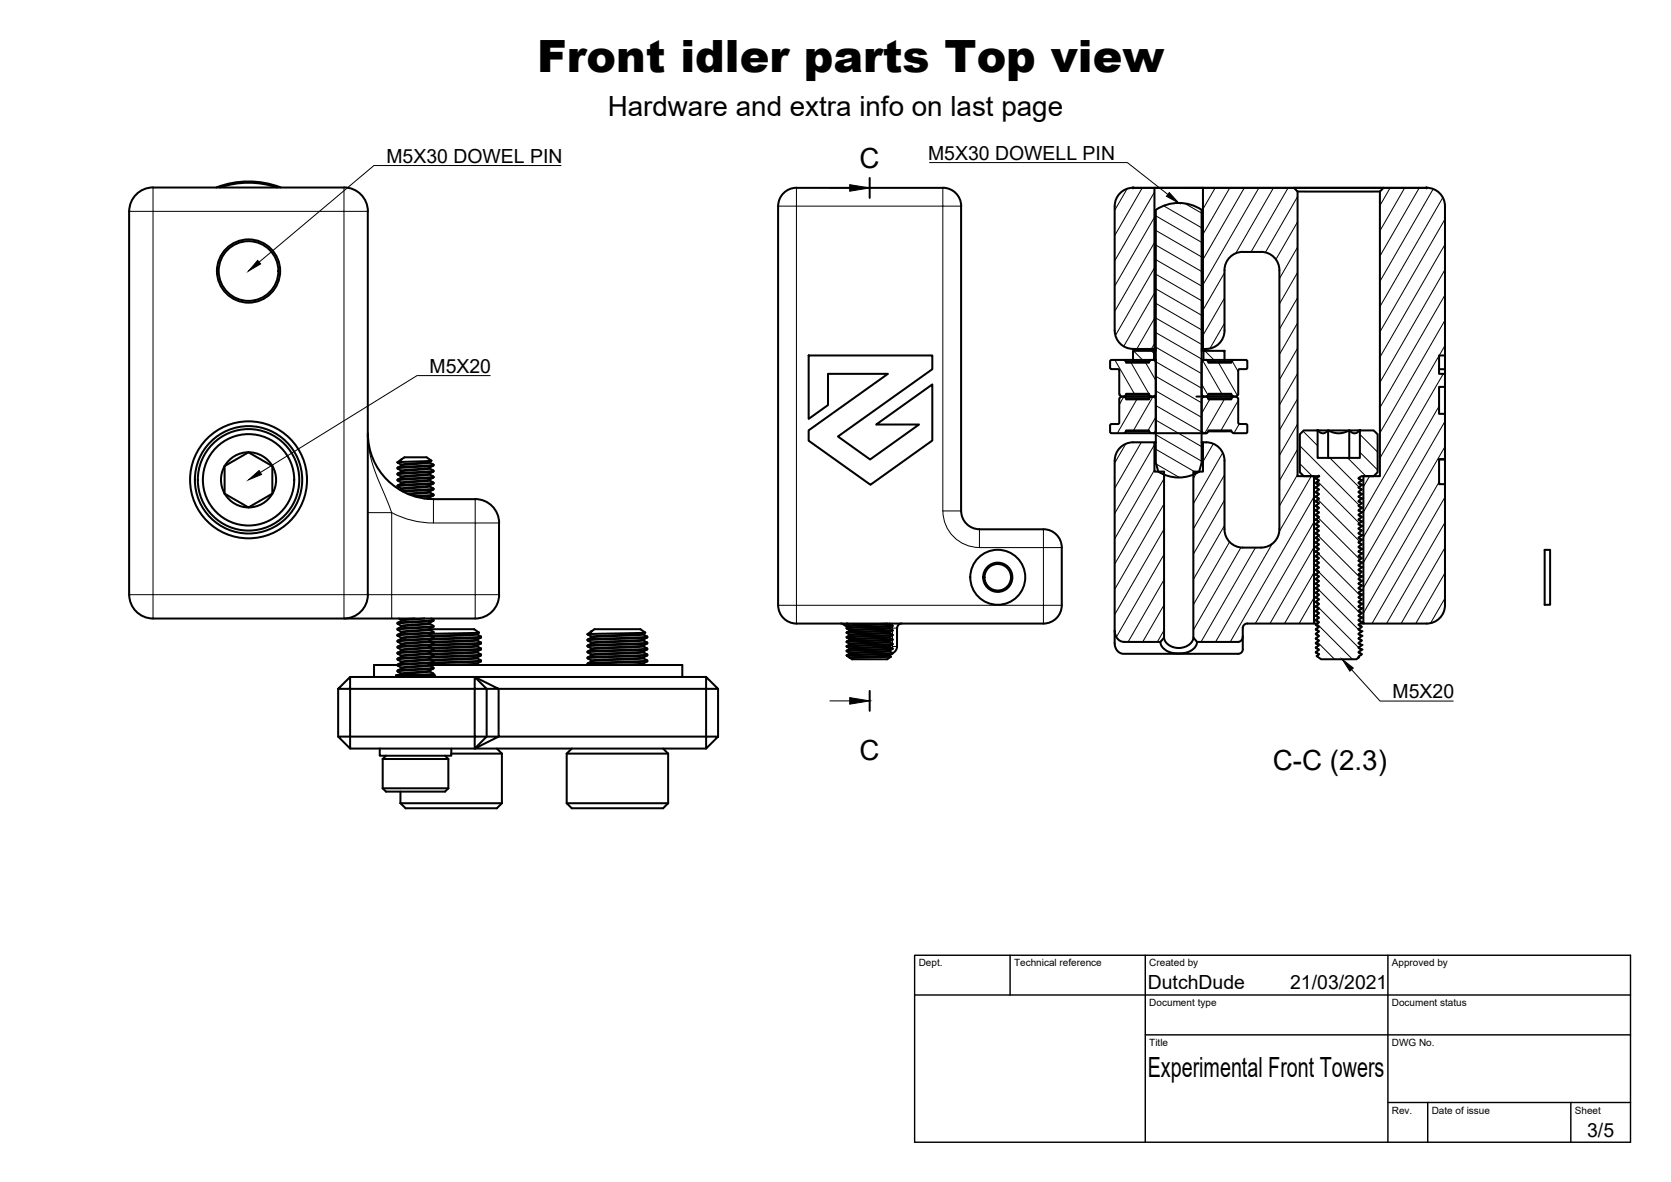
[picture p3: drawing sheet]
<svg xmlns="http://www.w3.org/2000/svg" width="420mm" height="297mm" viewBox="0 0 420 297" stroke-linecap="round" stroke-linejoin="round" font-family="sans-serif">
<!-- layer: Visible -->
<g fill="none" stroke="#000" stroke-width=".51">
<path d="M38.5 47.1h48M38.5 47.1a6 6 0 0 0-6 6v96.3a6 6 0 0 0 6 6h81a6 6 0 0 0 6-6v-18a6 6 0 0 0-6-6M54.4 47.1a22.5 22.5 0 0 1 16.2 0M55.3 47.1a22.2 22.2 0 0 1 14.4 0M86.5 47.1a6 6 0 0 1 6 6v96.3a6 6 0 0 1-6 6M195.6 51.8v100.3M195.7 51.8a4.6 4.6 0 0 1 4.6-4.6h36.8a4.6 4.6 0 0 1 4.6 4.6M241.7 51.8v76.6M284.9 47.2h5.4v40.5M284.9 47.2h73.8M284.9 47.2a4.6 4.6 0 0 0-4.6 4.6v31.3a4.6 4.6 0 0 0 4.6 4.6h5.4M290.3 47.2h12.2"/>
<path d="M290.6 52.7a10.4 10.4 0 0 1 11.5 0v63.6l-.6 2.2a9.6 9.6 0 0 1-10.3 0l-.6-2.2v-63.6M302.5 47.2v40.5a4.7 4.7 0 0 0 5.4-4.6v-15.2a4.6 4.6 0 0 1 4.6-4.6h4.6a4.6 4.6 0 0 1 4.6 4.6v65.1a4.6 4.6 0 0 1-4.6 4.6h-4.6a4.6 4.6 0 0 1-4.6-4.6v-17.2M302.5 47.2h22.8l1 .9v71.6h4.1v37h-16.8a1.15 1.15 0 0 0-1.1 1.1v2.1M325.4 47.2h22.5l-.9 .9v71.6h-4.2v37h15.9M326.3 48.1h20.7M358.7 47.2a4.6 4.6 0 0 1 4.6 4.6v37.5h-1.5v4.6h1.5v3.3h-1.5v6.8h1.5v11.4h-1.5v6.3h1.5v30.4a4.6 4.6 0 0 1-4.6 4.6M203.3 89.3h31.1v3.5l-23.7 16.9 8.1 5.8 12.3-8.8h-10.8l14.1-10.1v14.1l-15.5 11.1-15.6-11v-2.7l20-14.2h-15.1v7.9l-4.9 3.5zM279.1 90.7l.3-.2h3.3l.4 .7h5.8v-.3l.5-.4h.8l.4 .4v8.3l-.4 .5h-.8l-.5-.5v-.2h-5.8l-.4 .7h-.8l-.5-.5v-6.2l-.2-.2h-1.8l-.3-.3zM281.9 99.7h.8l.4 .7h5.8v-.3l.5-.4h.8l.4 .4v8.3l-.4 .5h-.8l-.5-.5v-.2h-5.8l-.4 .7h-3.3l-.3-.3v-1.8l.3-.2h1.8l.2-.3v-6.2zM282.7 99.6l6.7 .1M282.7 90.4h2.2M283.2 99.2h5.7"/>
<path d="M284.9 88.2h5.3v2.3h-5.3zM288.9 90.9h-5.7M290.2 99.6l.4 .1M290.2 88.2h.4M290.2 90.4h.4M290.3 87.7h.3M302.1 90.9l.5-.4h.8l.4 .7h5.8v-.3l.5-.4h3.3l.2 .2v1.8l-.2 .3h-1.8l-.3 .2v6.2l-.4 .5h-.8l-.5-.5v-.2h-5.8l-.4 .7h-.8l-.5-.5zM302.5 87.7h-.4M302.6 99.6l-1.8 .1M302.6 88.2h5.3v2.3h-5.3zM302.6 88.2h-.5M302.6 90.4h-.5"/>
<path d="M309.6 99.2h-5.7M309.6 90.9h-5.7M310.1 99.6l-6.7 .1M310.1 90.4h-2.2M361.8 92.8h1.5M363.3 89.3v4.6M363.3 97.2v6.8M56.5 117.1l5.2-3a.95 .95 0 0 1 1.6 0l4.6 2.7a1.13 1.13 0 0 1 .6 1.5v5.3a.98 .98 0 0 1-.9 .9l-4.3 2.5a.95 .95 0 0 1-1.6 0l-4.7-2.6a1.13 1.13 0 0 1-.5-1.5zM92.5 108.9a16.5 16.5 0 0 0 16.5 16.5M100 116.1v.1M100.3 116.1l-.3 .1 .9 .6M100.9 115.5l.8-.6h5.6l1.2 .9-8.5 .3"/>
<path d="M100.9 115.5l-.9 .6M100.9 115.5h.1M100.9 116.8v.2M100.9 118.3v.2M100.9 119.8v.2M108 116.1l-7.1 .7M108 117.6l-7.1 .7M108 119.1l-7.1 .7M108 116.2l-6.8 .7-1.2 .6M108 117.7l-6.8 .7-1.2 .6M108 119.2l-6.8 .7-1.2 .6M108 116.2l1 .6-8.6 .6-.4 .1v.2"/>
<path d="M108 117.7l1 .6-8.6 .6-.4 .1v.2M108 119.2l1 .6-8.4 .6-.6 .1v.2M108 116.1v.1M108 117.5v.2M108 119v.2M108.5 115.8l-.5 .3M109 117l-1 .6M109 118.5l-1 .6M109 116.8l-.1 .2-.4 .1-8.5 .6 .9 .6M109 118.3v.2l-.4 .1-8.6 .6 .9 .6M109 119.8v.2l-.6 .1-8.4 .6 .9 .6M280.3 115.8v45.8l.4 1.7 .7 .6 1 .4h28.9a1.15 1.15 0 0 0 1.2-1.2"/>
<path d="M280.3 115.8a4.6 4.6 0 0 1 4.6-4.6h5.4v7.3h2.4v41.7l-.9 1.1h-9.2a2.53 2.53 0 0 1-2.3-2.8M282.7 108.9h6.7M283.2 108.4h5.7M288.9 100.1h-5.7M290.2 108.9h.4M290.3 111.1h.3M302.1 100.1l.5-.4h.8l.4 .7h5.8v-.3l.5-.4h.8l.4 .4v6.2l.3 .3h1.8l.2 .2v1.8l-.2 .3h-3.3l-.5-.5v-.2h-5.8l-.4 .7h-.8l-.5-.5zM302.5 111.1h-.4M302.6 108.9h-.5M303.4 108.9h-13.5M307.9 115.8a4.7 4.7 0 0 0-5.4-4.6v7.3h-2.4v41.7l.9 1.1h10.3a1.3 1.3 0 0 0 1.2-1.4M309.6 108.4h-5.7"/>
<path d="M309.6 100.1h-5.7M331.3 108.2v6.9h10.6v-6.9M331.3 108.2h-3.5l-1 .9v9.6l1 1h3.8l-.7 .4 .7 .6-.7 .5 .7 .6-.7 .6 .7 .6-.7 .6 .7 .5-.7 .6 .7 .6-.7 .5 .7 .6-.7 .6 .7 .6-.7 .6 .7 .5-.7 .6 .7 .6-.7 .6 .7 .5-.7 .6 .7 .6-.7 .6 .7 .5-.7 .6 .7 .6-.7 .6 .7 .5-.7 .6 .7 .6-.7 .6 .7 .5-.7 .6 .7 .6-.7 .6 .7 .5-.7 .6 .7 .6-.7 .6 .7 .5-.7 .6 .7 .6-.7 .6 .7 .5-.7 .6 .7 .6-.7 .6 .7 .5-.7 .6 .7 .6-.7 .6 .7 .5-.7 .6 .7 .6-.7 .6 .7 .5-.7 .6 .7 .6-.7 .6 .7 .5-.7 .6 .7 .6-.7 .6 .7 .5-.7 .6 .7 .6-.7 .6 .7 .5-.7 .6 .7 .6-.7 .6 .7 .7-.7 .6 .7 .5-.7 .6 .7 .6-.7 .5 .7 .5M331.3 108.2l.9 .6h.9a1.43 1.43 0 0 1 2.1-.1l1.6 .2 1.6-.4a.87 .87 0 0 1 1.2 0l1.1 .4 1.2-.7M331.3 108.2h2.7M333.9 108.2v6.9M334 108.2h5.3M339.3 108.2v6.9M341.9 108.2h-2.6M341.9 108.2h3.5l1 .9v9.6l-1 1h-3.1l-.7 .4 .7 .6-.7 .5 .7 .6-.7 .6 .7 .6-.7 .6 .7 .5-.7 .6 .7 .6-.7 .5 .7 .6-.7 .6 .7 .6-.7 .6 .7 .5-.7 .6 .7 .6-.7 .6 .7 .5-.7 .6 .7 .6-.7 .5 .7 .6-.7 .6 .7 .6-.7 .6 .7 .5-.7 .6 .7 .6-.7 .6 .7 .5-.7 .6 .7 .6-.7 .6 .7 .5-.7 .6 .7 .6-.7 .6 .7 .5-.7 .6 .7 .6-.7 .6 .7 .5-.7 .6 .7 .6-.7 .6 .7 .5-.7 .6 .7 .6-.7 .6 .7 .5-.7 .6 .7 .6-.7 .6 .7 .5-.7 .6 .7 .6-.7 .6 .7 .5-.7 .6 .7 .6-.7 .6 .7 .5-.7 .6 .7 .6-.7 .6 .7 .5-.7 .6 .7 .6-.7 .6 .7 .7-.7 .6 .7 .5-.7 .6 .7 .6-.7 .5 .7 .6-.7 .5 .1 .2-.7 .5h-8.8l-1.2-.8 .6-.5M361.8 115.5h1.5M363.3 115.4v6.3"/>
<path d="M100.9 121.3v.2M100.9 122.8v.2M108 120.6l-7.1 .7M108 122.1l-7.1 .7M108 123.6l-5.6 .5M108 125.1l-1.4 .2M108 123.7l-5.2 .5M108 125.2l-.5 .2M108 120.7l-6.8 .7-1.2 .6M108 122.2l-6.7 .7-.7 .3M108 120.7l1 .6-8.6 .6-.4 .1v.2M108 122.2l1 .6-8 .6"/>
<path d="M108 123.7l1 .6-4.9 .4M108 120.6v.1M108 122.1v.1M108 123.6v.1M108 125.1v.1M108 125.2l.4 .2M109 120l-1 .6M109 121.5l-1 .6M109 123l-1 .6M109 124.5l-1 .6M109 121.3v.2l-.4 .1-8.6 .6 .9 .6M109 122.8l-.1 .2-.8 .1-6.8 .4"/>
<path d="M109 124.3v.2l-.3 .1-4.1 .2M109 125.4h10.5M241.7 128.4a4.6 4.6 0 0 0 4.6 4.6h16.1a4.6 4.6 0 0 1 4.6 4.6v14.5a4.6 4.6 0 0 1-4.6 4.6h-62.1a4.6 4.6 0 0 1-4.6-4.6M330.9 122.5l.7 .5M330.9 126l.7 .4M330.9 129.4l.7 .5M330.9 132.9h.1M330.9 136.3v.1M330.9 139.8h.1M330.9 139.8l.7 .4M330.9 138.6l.7 .5M330.9 137.5l.7 .4"/>
<path d="M330.9 136.4l.7 .4M330.9 135.2l.7 .4M330.9 134.1l.7 .4M330.9 132.9l.7 .4M330.9 131.7l.7 .5M330.9 130.6l.7 .4M330.9 128.3l.7 .4M330.9 127.2l.7 .4M330.9 124.8l.7 .5M330.9 123.7l.7 .4M330.9 121.4l.7 .4M330.9 120.3l.7 .4"/>
<path d="M341.6 139.8l.7 .4M341.6 138.6l.7 .5M341.6 137.5l.7 .4M341.6 136.3l.7 .5M341.6 135.2l.7 .4M341.6 134l.7 .5M341.6 132.9l.7 .4M341.6 131.7l.7 .5M341.6 130.6l.7 .4M341.6 129.4l.7 .5M341.6 128.3l.7 .4M341.6 127.1l.7 .5"/>
<path d="M341.6 126l.7 .4M341.6 124.8l.7 .5M341.6 123.7l.7 .4M341.6 122.5l.7 .5M341.6 121.4l.7 .4M341.6 120.2l.7 .5M342.3 123h.1M342.3 126.4h.1M342.3 129.9h.1M342.3 133.3h.1M342.3 136.8h.1M388.4 138.2h1.4v13.8h-1.4z"/>
<path d="M100.3 155.4l.6 .4M100.9 158.8v.2M104.2 155.4l-2.9 .3-.3 .1-.1 .2M106.8 155.4l-5.6 .5-1.2 .6M108 156.6l-6.1 .5a.8 .8 0 0 0-1 .4M108 158.1l-7.1 .7M108 158.1h11.2l1.2 .9M108 156.7l-6.8 .7-1.2 .6M108 158.2l-6.7 .7-1.3 .6M108 159.7l-6.7 .7-1.3 .6M108 156.7l1 .6-8.2 .6-.8 .1v.2M108 158.2l1 .6-8.5 .6-.5 .1v.2"/>
<path d="M108 159.7l1 .6-8.3 .6-.7 .1v.2M108 156.6v.1M108 158.1v.1M108 159.6v.1M108.4 155.4l.6 .4-8.6 .6-.4 .1v.2M109 159l-1.3 .6-6.8 .7M109 156l-1 .6M109 157.5l-1 .6M109 155.8v.2l-.6 .1-8.4 .6 .9 .6M109 157.3v.2l-.4 .1-8.6 .6 .9 .6M109 158.8v.2l-.9 .1-8.1 .6 .9 .6M120 159.4l-11.5 .6"/>
<path d="M120 159.2v.2M120 159.4l.9 .6M120.4 159l-11.9 .3M120.4 159l-.5 .3-1 .1-10.7 .4M120.9 160l-12 .5-.9 .6M120.9 160v.2M147.7 159.3v.1M148.3 159.3l-.6 .1 1 .6M148.7 158.7l.8-.6h11.5l1.2 .9M148.7 158.7l-1 .6M148.7 158.7h.1M148.7 160v.2"/>
<path d="M148.7 158.7h-.1M148.8 158.7h-.1M161.8 159.4l-13.1 .8M161.8 159.2v.2M161.8 159.4l.9 .6M162.2 159l-.5 .3-.7 .1-12.3 .6M162.2 159l-14.5 .3M162.7 160l-14.1 .6-.9 .1v.2M162.8 160v.2M211.4 156.7l.7 .2M212 156.9l1.1 .7M212.9 156.7v.1"/>
<path d="M212.9 157.8v.1M212.9 158.9v.2M212.9 157.9l.8 .5M212.9 156.8l.8 .4M213.2 156.7l-.3 .1M213.7 157.2v.1M213.7 158.4v.1M213.7 159.5v.1M213.7 159.6l-.8 .5M213.7 158.5l-.8 .4M213.7 157.3l-.8 .5M223.1 156.7l-9.4 .5"/>
<path d="M223.6 158.9l-9.9 .6M223.6 157.8l-9.9 .6M223.7 159.1l-10 .5M223.7 157.9l-10 .6M223.7 156.8l-10 .5M223.7 156.7v.1M223.7 157.8v.1M223.7 158.9v.2M223.7 159.1l.7 .4M223.7 157.9l.7 .4M223.7 156.8l.7 .4M224.4 159.6l-1.1 .6-9.6 .4"/>
<path d="M224.4 159.5l-11.5 .6M224.4 158.3l-11.5 .6M224.4 157.2l-11.5 .6M224.4 158.5l-.8 .4M224.4 157.4l-.8 .4M224.4 159.6l-11.5 .6M224.4 158.4l-.1 .1-.6 .1-10.8 .5 .8 .4M224.4 157.3l-11.5 .6M224.4 157.2v.1M224.4 159.5v.1M226.7 156.7a1.19 1.19 0 0 0-1.1 1.1v4.7a1.83 1.83 0 0 1-1.2 1.6M312.5 159.9v3.3"/>
<path d="M330.4 156.7h.9M330.9 143.2v.1M330.9 146.7h.1M330.9 150.1v.1M330.9 153.6l.7 .4M330.9 157l.7 .5M330.9 159.3l.7 .5M330.9 158.2l.7 .4M330.9 155.9l.7 .4M330.9 154.8l.7 .4M330.9 152.4l.7 .5M330.9 151.3l.7 .4"/>
<path d="M330.9 150.2l.7 .4M330.9 149l.7 .4M330.9 147.9l.7 .4M330.9 146.7l.7 .4M330.9 145.5l.7 .5M330.9 144.4l.7 .4M330.9 143.3l.7 .4M330.9 142.1l.7 .4M330.9 141l.7 .4M341.6 143.2l.7 .5M341.6 146.7l.7 .4M341.6 150.1l.7 .5"/>
<path d="M341.6 159.3l.7 .5M341.6 158.2l.7 .4M341.6 157l.7 .5M341.6 155.9l.7 .4M341.6 154.7l.7 .5M341.6 153.6l.7 .4M341.6 152.4l.7 .5M341.6 151.3l.7 .4M341.6 149l.7 .4M341.6 147.8l.7 .5M341.6 145.5l.7 .5M341.6 144.4l.7 .4"/>
<path d="M341.6 142.1l.7 .4M341.6 140.9l.7 .5M342.3 140.2h.1M342.3 154h.1M342.3 157.5h.1M342.8 156.7h-.8M85 173.1l3-3v3zM85 173.1v12M88 170.1h31.4M99.6 169.7h9.8M99.6 169.7v.4M100 167.1h-6v3"/>
<path d="M100.9 169.4l4.3 .2h3.6M100.9 169.4l-1.3 .3M100.9 160.3v.2M100.9 161.8v.2M100.9 163.3v.2M100.9 164.8v.2M100.9 169.3v.1M108 162.6l-7.1 .7M108 164.1l-7.1 .7M108 165.6l-6.6 .6-.4 .1-.1 .2M108 167.1l-6.6 .6-.4 .1-.1 .2M108 161.1l-7.1 .7"/>
<path d="M108 161.2l-6.7 .7-1.3 .6M108 162.7l-6.8 .7-1.2 .6M108 164a.89 .89 0 0 1-1.1 .4l-5.7 .5-1.2 .6M108 165.7l-6.8 .7-1.2 .6M108 167.2l-6.8 .7-1.2 .6M108 168.7l-6.6 .7M108 161.2l1 .6-8.1 .6-.9 .1v.2M108 162.7l1 .6-8.4 .6-.6 .1v.2M108 164.2l1 .6-8.6 .6-.4 .1v.2M108 165.7l1 .6-8.4 .6-.6 .1v.2M108 167.2l1 .6-8.6 .6-.4 .1v.2M108 168.7l1 .6-3.6 .3"/>
<path d="M108 161.1v.1M108 162.6v.1M108 165.6v.1M108 167.1v.1M108 168.6v.1M108 167.1h63.6v3M108.8 169.6l.6 .1v.4M109 168l-1.3 .6-6.8 .7M109 169.5l-.2 .1M109 160.3v.2l-.5 .1-8.5 .6 .9 .6M109 161.8v.2l-.7 .1-8.3 .6 .9 .6M109 163.3l-.1 .2-.4 .1-8.5 .6 .9 .6"/>
<path d="M109 164.8l-.1 .2-.7 .1-8.2 .6 .9 .6M109 166.3v.2l-.4 .1-8.6 .6 .9 .6M109 167.8l-.1 .2-.7 .1-8.2 .6 .9 .6M109 169.3l-.1 .2-.7 .1M119.4 170.1l3 3h-3zM119.4 173.1v15l3-3h-34.4M119.4 173.1h-31.4v12M120 160.9l-11.5 .6M120 162.4l-11.5 .6M120 163.9l-11.5 .6M120 165.4l-11.5 .6M120 166.9l-2 .2"/>
<path d="M120 163.9l.9 .6-12 .5-.9 .6M120 165.4l.9 .6-12 .5-.9 .6M120 160.7v.2M120 162.2v.2M120 163.8v.1M120 165.3v.1M120 166.8v.1M120 160.9l.9 .6M120 162.4l.9 .6M120 166.9l.3 .2M120.9 160.2l-1.3 .6-11.4 .5M120.9 161.7l-1.3 .6-11.4 .5"/>
<path d="M120.9 163.2l-1 .6-.6 .1-11.1 .4M120.9 164.7l-1.4 .6-11.3 .5M120.9 166.2l-1.2 .6-6.2 .3M120.9 160.2l-12.3 .5M120.9 161.7l-12.3 .5M120.9 163.2l-12.3 .5M120.9 164.7l-12.3 .5M120.9 166.2l-12.3 .5M120.9 161.5l-12 .5-.9 .6M120.9 163l-12 .5-.9 .6M120.9 161.5v.2M120.9 163v.2"/>
<path d="M120.9 164.5v.2M120.9 166v.2M125.4 173.1h52.1v12h-52.1zM148.7 161.5v.2M148.7 163v.2M148.7 164.5v.2M148.7 166v.2M148.7 160.2l-.9 .5M148.7 161.7l-.9 .5M148.7 163.2l-.9 .5M148.7 164.7l-.9 .5M148.7 166.2l-.9 .5"/>
<path d="M161.8 160.9l-13.1 .8M161.8 162.4l-13.1 .8M161.8 163.9l-13.1 .8M161.8 165.4l-13.1 .8M161.8 166.9l-2 .2M161.8 163.9l1 .6-14 .6-1 .1-.1 .2M161.8 165.4l1 .6-14.4 .6-.6 .1-.1 .2M161.8 160.7v.2M161.8 162.2v.2M161.8 163.8v.1M161.8 165.3v.1M161.8 166.8v.1"/>
<path d="M161.8 160.9l.9 .6M161.8 162.4l.9 .6M161.8 166.9l.3 .2M162.7 160.2l-1.3 .6-12.7 .7M162.7 161.7l-1 .6-.5 .1-12.5 .6M162.7 163.2l-1.3 .6-12.7 .7M162.7 164.7l-1 .6-.6 .1-12.4 .6M162.7 166.2l-1.2 .6-6.3 .3M162.7 161.5l-13.9 .6-1 .1-.1 .2M162.7 163l-14.2 .6-.7 .1-.1 .2M162.8 160.2l-15.1 .7 1 .6M162.8 161.7l-15.1 .7 1 .6"/>
<path d="M162.8 163.2l-15.1 .7 1 .6M162.8 164.7l-15.1 .7 1 .6M162.8 166.2l-15.1 .7 .4 .2M162.8 161.5v.2M162.8 163v.2M162.8 164.5v.2M162.8 166v.2M177.5 170.1l3.1 3h-3.1zM177.5 170.1h-58.1l6 3h-3v12h3l-6 3h58.1M180.6 173.1v12l-3.1 3v-3h3.1M212.9 164.7h.4v.2l.4 .4M212.9 164.7l.6 .4"/>
<path d="M212.9 160.1v.1M212.9 161.2v.2M212.9 162.4v.1M212.9 163.5v.2M212.9 164.7h.1M212.9 163.7l.8 .4M212.9 162.5l.8 .4M212.9 161.4l.8 .4M212.9 160.2l.8 .5M213.7 165.3h1M213.7 160.6v.2M213.7 161.8v.1"/>
<path d="M213.7 162.9v.2M213.7 165.3h.1M213.7 163.1l-.8 .4M213.7 161.9l-.8 .5M213.7 160.8l-.8 .4M223.6 164.7l-9.9 .6M223.6 162.4l-9.9 .5M223.6 161.2l-9.9 .6M223.7 164.8l-9 .5M223.7 163.7l-9.6 .5-1.2 .5M223.7 162.5l-10 .6M223.7 161.4l-10 .5"/>
<path d="M223.7 160.2l-10 .6M223.7 160.1v.1M223.7 161.2v.2M223.7 162.4v.1M223.7 163.5v.2M223.7 164.7v.1M223.7 164.8l.3 .2M223.7 163.7l.7 .4M223.7 162.5l.7 .4M223.7 161.4l.7 .4M223.7 160.2l.7 .4M224 165l-.9 .7h-7.1a2.9 2.9 0 0 1-2.3-.4"/>
<path d="M224 165l-9.3 .3M224.4 163.1l-1.1 .5-8.9 .4-.7 .1v.1M224.4 164.1l-11.5 .6M224.4 162.9l-11.5 .6M224.4 161.8l-11.5 .6M224.4 160.6l-11.5 .6M224.4 164.3l-.8 .4M224.4 162l-.8 .4M224.4 160.8l-.8 .4M224.4 164.2l-11.1 .5M224.4 163.1l-11.5 .6M224.4 161.9l-11.5 .6"/>
<path d="M224.4 160.8l-11.5 .6M224.4 160.6v.2M224.4 161.8v.1M224.4 162.9v.2M224.4 164.1v.1M291.8 161.3l.4 1.2 1.1 1 1.1 .5 2 .2 1.9-.2 1.1-.5 1-.8 .5-.8 .1-.6M292.7 160.2l.1 .6 .4 .7 .9 .7 .8 .4a3.8 3.8 0 0 0 5.2-2.3v-.1M330.9 160.5l.7 .4M330.9 163.9v.1M330.9 164l.7 .4M330.9 162.8l.7 .4M330.9 161.7l.7 .4"/>
<path d="M341.6 165.1l.1 .1M341.6 163.9l.7 .5M341.6 162.8l.7 .4M341.6 161.7l.7 .4M341.6 160.5l.7 .4M342.3 160.9h.1M342.3 164.4h.1M85 185.1h3v3zM88 188.1h31.4M95.5 188.1v1.8h18v-1.8M96.2 190.7h16.5M96.2 198.1l.8 .8h14.9l.8-.8"/>
<path d="M96.2 198.1h16.5M96.2 190.7v7.4M97 189.9l-.8 .8M100.7 198.9v3M111.9 189.9l.8 .8M112.7 190.7v7.4M113.5 189.4h12.7M124.9 188.1l1.3 1.3M126.2 189.4v12.5M142.5 189.4h25.5M142.5 189.4v12.5M143.8 188.1l-1.3 1.3"/>
<path d="M166.7 188.1l1.3 1.3M168 189.4v12.5M100.7 201.9l1.3 1.2h22.9l1.3-1.2M100.7 201.9h25.5M142.5 201.9l1.3 1.2h22.9l1.3-1.2M142.5 201.9h25.5"/>
<circle cx="62.5" cy="68.1" r="7.5"/>
<circle cx="62.5" cy="68.1" r="7.9"/>
<circle cx="62.5" cy="120.6" r="14.7"/>
<circle cx="62.5" cy="120.6" r="11.5"/>
<circle cx="62.5" cy="120.6" r="6.9"/>
<circle cx="62.5" cy="120.6" r="12.8"/>
<circle cx="62.5" cy="120.6" r="13.5"/>
<circle cx="250.9" cy="145.1" r="3.3"/>
<circle cx="250.9" cy="145.1" r="3.7"/>
<circle cx="250.9" cy="145.1" r="6.9"/>
</g>
<!-- layer: Visible Narrow -->
<g fill="none" stroke="#000" stroke-width=".25">
<path d="M32.5 53.1h6v96.3h-6M38.5 47.1v6h48v-6M92.5 53.1h-6v96.3h12v6M195.6 51.8h4.7v100.3h-4.7M200.3 47.2v4.6h36.8v76.6h4.6M237.1 47.2v4.6h4.6M92.5 108.9v.8a40 40 0 0 0 4.4 15l1.6 4.1a22.5 22.5 0 0 0 10.5 2.6M92.5 128.8h6v20.6h21v-18h6M109 125.4v6h10.5v-6M237.1 128.4a9.2 9.2 0 0 0 9.2 9.2M246.3 137.6h16.1v14.5h4.6M246.3 133v4.6"/>
<path d="M262.4 133v4.6h4.6M38.5 155.4v-6h48v6M125.5 149.4h-6v6M200.3 156.7v-4.6h62.1v4.6M212 156.9l1.6 .4M223.7 157.8h1.9M224.4 157.3v1.1M224.4 156.7v.5M224.4 158.5v1M224.4 159.6v1M224.4 162.5l-.1 .3M224.4 161.9v.6h1.2"/>
<path d="M224.4 160.8v1"/>
</g>
<!-- layer: Visible -->
<g fill="#000" stroke="#000" stroke-width=".25">
<circle cx="284.9" cy="47.2" r=".24"/>
<circle cx="358.7" cy="47.2" r=".24"/>
<circle cx="331.3" cy="108.2" r=".24"/>
<circle cx="331.6" cy="119.7" r=".24"/>
<circle cx="341.9" cy="108.2" r=".24"/>
<circle cx="220" cy="162.2" r=".24"/>
</g>
<!-- layer: Visible Narrow -->
<circle cx="218.6" cy="159.9" r=".11" fill="#000" stroke="#000" stroke-width=".25"/>
<!-- layer: Visible -->
<g fill="#000">
<circle cx="330.9" cy="124.8" r=".25"/>
<circle cx="330.9" cy="123.7" r=".25"/>
<circle cx="330.9" cy="120.3" r=".25"/>
<circle cx="330.9" cy="128.3" r=".25"/>
<circle cx="330.9" cy="127.2" r=".25"/>
<circle cx="330.9" cy="121.4" r=".25"/>
<circle cx="330.9" cy="135.2" r=".25"/>
<circle cx="330.9" cy="134.1" r=".25"/>
<circle cx="330.9" cy="131.7" r=".25"/>
<circle cx="330.9" cy="130.6" r=".25"/>
<circle cx="330.9" cy="138.6" r=".25"/>
<circle cx="330.9" cy="137.5" r=".25"/>
<circle cx="342.3" cy="131" r=".25"/>
<circle cx="342.3" cy="139.1" r=".25"/>
<circle cx="342.3" cy="127.6" r=".25"/>
<circle cx="342.3" cy="134.5" r=".25"/>
<circle cx="342.3" cy="128.7" r=".25"/>
<circle cx="342.3" cy="137.9" r=".25"/>
<circle cx="342.3" cy="135.6" r=".25"/>
<circle cx="342.3" cy="132.2" r=".25"/>
<circle cx="342.3" cy="120.7" r=".25"/>
<circle cx="342.3" cy="121.8" r=".25"/>
<circle cx="342.3" cy="125.3" r=".25"/>
<circle cx="342.3" cy="124.1" r=".25"/>
<circle cx="330.9" cy="158.2" r=".25"/>
<circle cx="330.9" cy="151.3" r=".25"/>
<circle cx="330.9" cy="155.9" r=".25"/>
<circle cx="330.9" cy="154.8" r=".25"/>
<circle cx="330.9" cy="147.9" r=".25"/>
<circle cx="330.9" cy="159.3" r=".25"/>
<circle cx="330.9" cy="152.4" r=".25"/>
<circle cx="330.9" cy="149" r=".25"/>
<circle cx="330.9" cy="144.4" r=".25"/>
<circle cx="330.9" cy="142.1" r=".25"/>
<circle cx="330.9" cy="141" r=".25"/>
<circle cx="330.9" cy="145.5" r=".25"/>
<circle cx="342.3" cy="144.8" r=".25"/>
<circle cx="342.3" cy="151.7" r=".25"/>
<circle cx="342.3" cy="148.3" r=".25"/>
<circle cx="342.3" cy="142.5" r=".25"/>
<circle cx="342.3" cy="158.6" r=".25"/>
<circle cx="342.3" cy="156.3" r=".25"/>
<circle cx="342.3" cy="155.2" r=".25"/>
<circle cx="342.3" cy="152.9" r=".25"/>
<circle cx="342.3" cy="149.4" r=".25"/>
<circle cx="342.3" cy="141.4" r=".25"/>
<circle cx="342.3" cy="159.8" r=".25"/>
<circle cx="342.3" cy="146" r=".25"/>
<circle cx="330.9" cy="162.8" r=".25"/>
<circle cx="330.9" cy="161.7" r=".25"/>
<circle cx="342.3" cy="163.2" r=".25"/>
<circle cx="342.3" cy="162.1" r=".25"/>
</g>
<!-- layer: TitleBlock -->
<path d="M230 240.1h180v46.9h-180zM230 250h180M254 240.1v9.9M288 240.1v46.9M349 240.1v46.9M288 260.1h122M349 277.1h61M359 277.1v9.9M395 277.1v9.9" fill="none" stroke="#000" stroke-width=".36"/>
<!-- layer: Annotations -->
<path d="M213.7 46.4l5 .8-5 .9zM294 48.4l2.4 2.6-3.1-1.7zM64.8 65.4l.7 .9-3 1.8zM62.5 120.6l2.7-2.4 .6 1zM213.7 175.3l5 .8-5 .9zM337.5 165.7l2.8 2.2-.9 .8z" fill="#000" stroke="#000" stroke-width=".25"/>
<path d="M141.1 41.6h-47.1l-28.8 24.3M208.7 47.2h5M233.7 40.9h49.8l10.1 8M123.3 94.4h-18.4l-39.5 24.4M208.7 176.1h5M339.8 168.3l7.2 7.9h18.4" fill="none" stroke="#000" stroke-width=".25"/>
<!-- layer: Hatching -->
<g fill="none" stroke="#000" stroke-width=".25">
<path d="M283.4 47.5l-3.1 5.3M287.2 47.2l-6.9 12M290.3 48.2l-10 17.3M290.3 54.6l-10 17.3M290.6 57.9l11.5 6.7M290.6 54.3l11.5 6.6M292.6 51.7l9.5 5.5M297.9 51.1l4.2 2.5M305.5 47.2l-3 5.3M309.2 47.2l-6.7 11.7M312.9 47.2l-10.4 18M316.5 47.2l-14 24.4"/>
<path d="M320.2 47.2l-9.5 16.5M323.9 47.2l-9.3 16.1M326.3 49.4l-8.1 14.1M326.3 55.8l-5.5 9.4M349.5 47.2l-2.5 4.5M353.2 47.2l-6.2 10.8M356.8 47.2l-9.8 17.2M360.3 47.5l-13.3 23.2M362.8 49.7l-15.8 27.4M363.3 55.1l-16.3 28.3M290.3 60.9l-10 17.3M290.3 67.3l-9.8 17"/>
<path d="M290.3 73.6l-7.8 13.5M290.3 80l-4.5 7.7M290.6 79.9l11.5 6.7M290.6 76.2l11.5 6.7M290.6 72.6l11.5 6.6M290.6 68.9l11.5 6.7M290.6 65.3l11.5 6.6M290.6 61.6l11.5 6.6M307.9 68.5l-5.4 9.4M307.9 74.9l-5.4 9.4M326.3 62.1l-4.6 7.9M326.3 68.5l-4.6 7.9"/>
<path d="M326.3 74.8l-4.6 7.9M363.3 61.4l-16.3 28.4M363.3 67.8l-16.3 28.3M363.3 74.1l-16.3 28.4M280.3 90.5l4.9 8.5M281.5 98.8l.5 .9M282.6 99.7l-1.1 1.9M284.4 91.2l4.8 8.3M285 88.2l2.3 2.3M288.1 91.2l2.5 4.4M289.5 88.2l.7 .6M289.9 99.7l-4.9 8.5"/>
<path d="M290.3 86.3l-.8 1.4M290.6 98.2l11.5 6.7M290.6 94.6l11.5 6.6M290.6 90.9l11.5 6.7M290.6 87.3l11.5 6.6M290.6 83.6l11.5 6.6M302.1 96.5l1.7 2.8M302.4 90.6l4.8 8.4M303 88.2l2.3 2.3M306.4 91.2l4.7 8.2M307.5 88.2l.4 .4M307.9 81.2l-3.7 6.4"/>
<path d="M309.8 90.7l1.5 2.7M313.3 90.5l.3 .5M326.3 81.2l-4.6 7.9M326.3 87.5l-4.6 7.9M326.3 93.9l-4.6 7.9M361.8 89.4l-14.8 25.8M362.9 94l-20.1 34.7M363.3 80.5l-16.3 28.3M363.3 86.8l-1.4 2.5M283.1 111.6l-2.8 4.7M285.9 100.4l-5 8.5M287 111.2l-6.7 11.5"/>
<path d="M290.3 111.7l-10 17.3M290.3 118.1l-10 17.3M290.6 104.8l-1.9 3.4M290.6 112.9l10.3 6M290.6 109.2l11.5 6.7M290.6 105.6l11.5 6.6M290.6 101.9l11.5 6.6M290.7 116.6l5.9 3.4M301 118.5l-.9 1.7M304.2 100.4l-2.1 3.5M305.1 111.5l-2.6 4.5M307.4 113.8l-7.3 12.7"/>
<path d="M307.8 100.4l-4.9 8.5M307.9 119.3l-7.8 13.6M311.3 100.7l-4.3 7.5M311.6 106.6l-1.3 2.3M326.3 100.2l-4.6 7.9M326.3 106.6l-4.6 7.9M326.3 112.9l-4.6 7.9M326.3 119.3l-4.6 7.9M326.8 116.5l3.2 3.2M326.8 112l14.9 14.9M327.6 108.4l3.7 3.6M329.7 119.7l-8.1 13.9"/>
<path d="M334.4 115.1l7.3 7.3M338.9 115.1l4.6 4.6M341.9 113.7l4.5 4.4M341.9 109.2l4.5 4.4M344.4 119.7l-1.6 2.6M361.8 102.1l-19 32.9M363.3 105.9l-20.5 35.5M363.3 112.2l-20.5 35.5M292.7 120.2l-12.4 21.5M292.7 126.6l-12.4 21.5M292.7 132.9l-12.4 21.5M292.7 139.3l-12 20.8"/>
<path d="M307.9 125.7l-7.8 13.5M307.9 132l-7.8 13.6M309.2 136.2l-9.1 15.7M312 137.6l-11.9 20.7M315.7 137.6l-13.7 23.7M319.9 136.7l-14.3 24.6M330.4 124.8l-21.1 36.5M330.4 131.2l-14.8 25.5M330.4 137.5l-11.1 19.2M330.9 138.5l.3 .3M330.9 134v.1M331.3 121l10.5 10.5"/>
<path d="M331.4 125.6l10.5 10.5M331.4 130.1l10.5 10.5M331.5 134.7l10.5 10.5M331.6 139.2l10.5 10.5M342.2 122.9l.2 .2M361.8 121.1l-19 33M363.3 124.9l-18.3 31.8M363.3 131.3l-14.7 25.4M363.3 137.6l-11 19.1M292.7 145.6l-9 15.7M292.7 152l-5.4 9.3M292.7 158.3l-1.7 3"/>
<path d="M330.4 143.9l-7.4 12.8M330.4 150.2l-3.8 6.5M330.4 156.5l-.1 .2M330.9 143.1l.5 .5M331 147.6l11.2 11.3M331.1 152.2l10.5 10.5M331.1 156.7l9 9M331.6 143.7l10.6 10.6M363.3 144l-7.3 12.7M363.3 150.3l-3.6 6.3M331.2 161.3l4.4 4.4M341.8 162.9l.5 .5"/>
</g>
<!-- layer: Annotations -->
<path d="M218.7 44.7v5M218.7 173.6v5" fill="none" stroke="#000" stroke-width=".51"/>
<text font-size="11.2" x="135.1" y="18.1">Front idler parts Top view</text>
<g font-size="7">
<text x="152.8" y="29.1">Hardware and extra info on last page</text>
<text x="216.1" y="42.1">C</text>
<text x="216.1" y="190.9">C</text>
<text x="320" y="193.4">C-C (2.3)</text>
<text x="288.6" y="270.6">Experimental Front Towers</text>
</g>
<g font-size="4.9">
<text x="97.2" y="40.9">M5X30 DOWEL PIN</text>
<text x="233.4" y="40.2">M5X30 DOWELL PIN</text>
<text x="108" y="93.7">M5X20</text>
<text x="350.2" y="175.5">M5X20</text>
<text x="288.6" y="248.5">DutchDude</text>
<text x="324.4" y="248.6">21/03/2021</text>
<text x="399.1" y="285.8">3/5</text>
</g>
<g font-size="2.5">
<text x="231" y="242.9">Dept.</text>
<text x="255" y="242.9">Technical reference</text>
<text x="289" y="242.9">Created by</text>
<text x="350" y="242.9">Approved by</text>
<text x="289" y="252.8">Document type</text>
<text x="350" y="252.8">Document status</text>
<text x="289" y="262.9">Title</text>
<text x="350" y="262.9">DWG No.</text>
<text x="350" y="279.9">Rev.</text>
<text x="360" y="279.9">Date of issue</text>
<text x="396" y="279.9">Sheet</text>
</g>
</svg>
